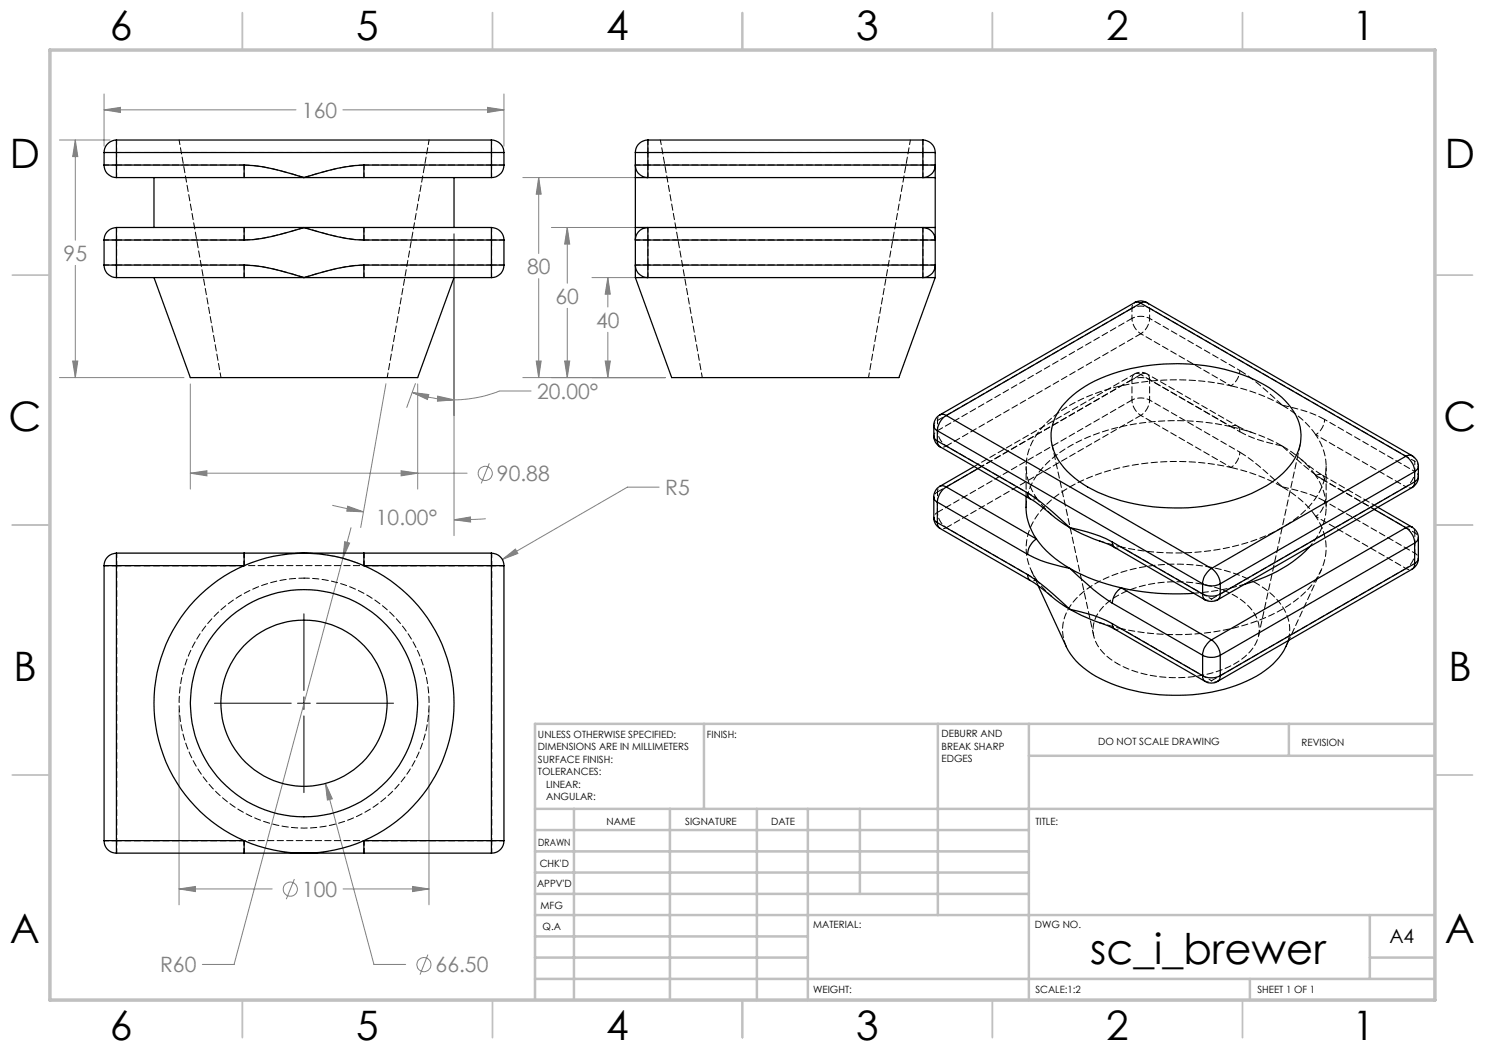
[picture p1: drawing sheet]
<svg xmlns="http://www.w3.org/2000/svg" width="297mm" height="210mm" viewBox="0 0 297 210" stroke-linecap="round" stroke-linejoin="round" font-family="sans-serif">
<g fill="none" stroke="#808080" stroke-width=".2">
<path d="M20.8 18.8v10.4M100.8 18.8v10.4M11.9 28h10.1M15.1 28l.5 3.3h-1.1zM15.1 28v20M20.8 22l3.3-.5v1zM20.8 22h38.4M68.6 22h32.2M97.5 21.5l3.3 .5-3.3 .5zM104.6 35.5h23.7M107.7 35.5l.5 3.3h-1zM107.7 35.5v15.2"/>
<path d="M15.1 53.1v22.4M90.8 46.8v60.3M107.7 55.7v19.8M110.3 45.5h18M113.5 45.5l.4 3.3h-1zM113.5 45.5v11.1M118.4 55.5h9.9M121.6 55.5l.5 3.3h-1.1zM121.6 55.5v5.9M11.9 75.5h24.9M14.5 72.2h1.1l-.5 3.3zM38.1 76.8v21"/>
<path d="M77.2 76.8l-5.1 28.7M82.4 78.5l3.4 .4-.3 1zM82.4 78.5a25.5 25.5 0 0 0 8.4 1.5M83.1 76.7l-1.7 4.8M83.5 76.8v21M87.5 79.2l3.3 .8-3.3 .2zM104.6 75.5h28.5M106.2 78.2h-6.3a24.8 24.8 0 0 1-9.1 1.8M107.2 72.2h1l-.5 3.3zM112.9 72.2h1l-.4 3.3zM113.5 61.7v13.8M121 72.2h1.1l-.5 3.3z"/>
<path d="M121.6 66.5v9M38.1 94.6l3.3-.5v1.1zM38.1 94.6h55.3M80.2 94.1l3.3 .5-3.3 .6zM97.9 92.7l-1.7 4M131.8 97.4h-6.3l-25 14.5M65.5 111a31.2 31.2 0 0 1 6.1 1.7M66.5 101.1l6.2 1.3M68.6 111.6l-21.8 81.3h-6.3M68.9 108.3l1 .3-1.3 3zM69.5 101.2l3.2 1.2-3.3-.2zM70.2 105.5l-1.6 6.1"/>
<path d="M90.8 104l3.3-.6v1zM97.2 103.7l-6.4 .3M100.5 111.9l2.6-2.1 .5 .9zM35.8 141.9v39.1M65.1 156.7l1.4 3.1-1 .2zM65.1 156.7l9.7 36.2h6.3M85.8 141.9v39.1M35.8 177.8l3.3-.5v1zM35.8 177.8h18.6M58.9 175.8l-1.6 4M68.6 177.8h17.2M82.5 177.3l3.3 .5-3.3 .5z"/>
<path d="M85.6 190.9l-1.6 4"/>
<circle cx="97" cy="94.7" r="1.41"/>
<circle cx="58.1" cy="177.8" r="1.41"/>
<circle cx="84.8" cy="192.9" r="1.41"/>
</g>
<path d="M60.8 122.8v15.3M60.8 139.4v2.5M42.9 140.6h15.3M59.5 140.6h2.6M60.8 143.2v15.3M63.3 140.6h15.4" fill="none" stroke="#000" stroke-width=".2"/>
<g fill="none" stroke="#c0c0c0" stroke-width=".35">
<path d="M48.5 2.5v7.5M98.5 2.5v7.5M148.5 2.5v7.5M198.5 2.5v7.5M248.5 2.5v7.5M2.5 55h7.5M287 55h7.5M2.5 105h7.5M287 105h7.5M2.5 155h7.5M287 155h7.5M48.5 200v7.5"/>
<path d="M98.5 200v7.5M148.5 200v7.5M198.5 200v7.5M248.5 200v7.5"/>
</g>
<g fill="none" stroke="#c0c0c0" stroke-width=".5">
<path d="M140.8 144.8v17M187.6 144.8v38.2M205.8 144.8v55.2M205.8 151.2h81.2M257.8 144.8v6.4M287 144.8h-180v55.2M107 161.8h180M107 178.8h98.8M107 174.5h98.8M107 170.3h98.8M107 166h98.8M114.8 161.8v38.2"/>
<path d="M134 161.8v38.2M151.4 161.8v38.2M161.6 161.8v38.2M172 161.8v17M107 195.8h180M107 191.5h54.6M107 187.3h54.6M107 183h180M250 195.8v4.2M274 191.5h13M274 183v12.8"/>
</g>
<path d="M10 10h277v190h-277z" fill="none" stroke="#c0c0c0" stroke-width=".7"/>
<path d="M80.2 94.1l3.3 .5-3.3 .6zM38.1 94.6l3.3-.5v1.1zM82.4 78.5l3.4 .4-.3 1zM87.5 79.2l3.3 .8-3.3 .2zM14.5 72.2h1.1l-.5 3.3zM15.1 28l.5 3.3h-1.1zM20.8 22l3.3-.5v1zM97.5 21.5l3.3 .5-3.3 .5zM69.5 101.2l3.2 1.2-3.3-.2zM90.8 104l3.3-.6v1zM65.1 156.7l.4 3.3 1-.2zM68.9 108.3l-.3 3.3 1.3-3zM100.5 111.9l3.1-1.2-.5-.9zM35.8 177.8l3.3-.5v1zM82.5 177.3l3.3 .5-3.3 .5zM107.2 72.2h1l-.5 3.3zM107.7 35.5l.5 3.3h-1zM112.9 72.2h1l-.4 3.3zM113.5 45.5l.4 3.3h-1zM121 72.2h1.1l-.5 3.3zM121.6 55.5l.5 3.3h-1.1z" fill="#808080"/>
<g fill="none" stroke="#000" stroke-width=".25">
<path d="M20.8 33a2.45 2.45 0 0 0 2.5 2.5M20.8 33h2.5M20.8 30.5h2.5M20.8 30.5v2.5M23.3 33v2.5M23.3 28v2.5M23.3 28a2.51 2.51 0 0 0-2.5 2.5M23.3 30.5h75M23.3 33h25.5M23.3 30.5v2.5M23.3 28h75M23.3 35.5h25.5"/>
<path d="M30.8 35.5v10M48.8 35.5h12M48.8 33a42.4 42.4 0 0 1 12 2.5M48.8 33v2.5M60.8 35.5h12M72.8 33a42.3 42.3 0 0 0-12 2.5M72.8 33v2.5M72.8 33h25.5M72.8 35.5h25.5M90.8 35.5v10M98.3 33v2.5M98.3 33h2.5"/>
<path d="M98.3 30.5h2.5M98.3 28v2.5M98.3 28a2.51 2.51 0 0 1 2.5 2.5M98.3 30.5v2.5M100.8 33a2.45 2.45 0 0 1-2.5 2.5M100.8 30.5v2.5M127.1 33a2.45 2.45 0 0 0 2.5 2.5M127.1 33h2.5M127.1 30.5h2.5M127.1 35.5h2.5M127.1 33v2.5M127.1 30.5v2.5"/>
<path d="M127.1 35.5v10M129.6 28v2.5M129.6 33v2.5M129.6 28a2.51 2.51 0 0 0-2.5 2.5M129.6 30.5h55M129.6 33h55M129.6 28h55M129.6 35.5h55M129.6 30.5v2.5M184.6 30.5h2.4M184.6 33h2.4M184.6 28a2.51 2.51 0 0 1 2.4 2.5"/>
<path d="M184.6 28v2.5M184.6 33v2.5M184.6 35.5h2.4M184.6 30.5v2.5M187 33a2.45 2.45 0 0 1-2.4 2.5M187 33v2.5M187 30.5v2.5M187 35.5v10M20.8 48h2.5M20.8 53h2.5M20.8 53a2.45 2.45 0 0 0 2.5 2.5M20.8 48v5"/>
<path d="M23.3 45.5a2.51 2.51 0 0 0-2.5 2.5M23.3 45.5v2.5M23.3 53v2.5M23.3 48v5M23.3 48h25.5M23.3 53h25.5M23.3 45.5h25.5M23.3 55.5h25.5M30.8 55.5l7.3 20h45.4l7.3-20M48.8 45.5h12M48.8 45.5v2.5M48.8 53v2.5"/>
<path d="M48.8 53a42.4 42.4 0 0 1 12 2.5M48.8 55.5h12M60.8 45.5h12M60.8 45.5l2.5 .7a37.5 37.5 0 0 0 9.5 1.8M60.8 45.5l-2.5 .7a36.6 36.6 0 0 1-9.5 1.8M60.8 55.5h12M72.8 45.5v2.5M72.8 53v2.5M72.8 53a42.3 42.3 0 0 0-12 2.5M72.8 48h25.5M72.8 53h25.5M72.8 45.5h25.5"/>
<path d="M72.8 55.5h25.5M98.3 53h2.5M98.3 48h2.5M98.3 45.5v2.5M98.3 45.5a2.51 2.51 0 0 1 2.5 2.5M98.3 53v2.5M98.3 48v5M100.8 53a2.45 2.45 0 0 1-2.5 2.5M100.8 48v5M127.1 48h2.5M127.1 53h2.5M127.1 53a2.45 2.45 0 0 0 2.5 2.5"/>
<path d="M127.1 45.5h2.5M127.1 55.5h2.5M127.1 55.5l7.2 20h45.5l7.2-20M127.1 53v2.5M127.1 45.5v2.5M127.1 48v5M129.6 45.5v2.5M129.6 53v2.5M129.6 45.5a2.51 2.51 0 0 0-2.5 2.5M129.6 48h55M129.6 53h55M129.6 45.5h55"/>
<path d="M129.6 55.5h55M129.6 48v5M184.6 48h2.4M184.6 45.5v2.5M184.6 45.5a2.51 2.51 0 0 1 2.4 2.5M184.6 53h2.4M184.6 53v2.5M184.6 45.5h2.4M184.6 55.5h2.4M184.6 48v5M187 53a2.45 2.45 0 0 1-2.4 2.5M187 45.5v2.5"/>
<path d="M187 53v2.5M187 48v5M213.7 79.8a27.8 27.8 0 0 1 15-6.6 38.5 38.5 0 0 1 24.2 3.8 13.8 13.8 0 0 1 7.1 8.4 9.8 9.8 0 0 1-3.3 9.2 27.5 27.5 0 0 1-15 6.5 39 39 0 0 1-24.2-3.7 13.9 13.9 0 0 1-7.1-8.4 9.8 9.8 0 0 1 3.3-9.2zM226.9 60.5a2.34 2.34 0 0 1 2.5 0M226.9 60.5l.4-.1 .8 .2M226.9 60.5l-38.9 22.5M228.1 60.6l-38.8 22.5M228.1 60.6l53.1 30.7M229.4 60.5l-.4-.1-.9 .2M229.4 60.5l53 30.6M186.8 87.2a2.44 2.44 0 0 0 1.2 2.2M186.8 85.1l.2 .7 .5 .3"/>
<path d="M186.8 87.2l.2 .6 .5 .4M186.8 99.4l.2 .6 .5 .4M186.8 85.1v2.1M186.8 99.4v4.1M187.5 88.2l.1 .6 .4 .6M187.5 86.1l53 30.7M187.5 88.2l18 10.4M187.5 86.1v2.1M188 83a2.44 2.44 0 0 0-1.2 2.1M188 97.3a2.44 2.44 0 0 0-1.2 2.1M188 83l.1-.1a1.22 1.22 0 0 1 1.2 .2M188 97.3l.1-.1a1.22 1.22 0 0 1 1.2 .2"/>
<path d="M188 89.4l18 10.4M189.3 83.1a3.8 3.8 0 0 0-1.8 3M189.3 97.4a3.8 3.8 0 0 0-1.8 3M189.3 83.1l53 30.6M189.3 97.4l18 10.4M194.8 93.3l-6.8 4M195.6 93.7l-6.3 3.7M205.2 99.3a12.3 12.3 0 0 0 2.1 8.5M205.5 98.6l3.8 2.7 4.7 4.2M205.5 98.6l.1 .6 .4 .6M206 99.8l1.6 1 4.3 3.4 2.1 1.3M281.2 91.3a3.9 3.9 0 0 1 1.7 3"/>
<path d="M281.2 91.3l-38.9 22.4M282.4 91.1a2.34 2.34 0 0 1 1.3 2.2M282.4 91.1l-.4-.1-.8 .3M282.4 97.5l-38.9 22.5M282.9 96.4l-.2 .9-.3 .2M282.9 94.3l-38.8 22.5M282.9 94.3v2.1M282.9 96.4l-38.8 22.4M283.7 95.3a2.44 2.44 0 0 1-1.3 2.2M283.7 93.3l-.3 .6-.5 .4M283.7 95.3l-.3 .6-.5 .5M283.7 93.3v2"/>
<path d="M20.8 113.1h2.5M20.8 113.1v55M23.3 110.6a2.51 2.51 0 0 0-2.5 2.5M23.3 110.6v2.5M23.3 113.1v55M23.3 113.1h25.5M23.3 110.6h25.5M48.8 113.1a30 30 0 0 0-18 27.5 30 30 0 0 0 18 27.5M48.8 110.6v2.5M48.8 110.6h12M60.8 110.6a30 30 0 0 1 12 2.5M60.8 110.6a30 30 0 0 0-12 2.5"/>
<path d="M60.8 110.6h12M72.8 113.1a30 30 0 0 1 18 27.5 30 30 0 0 1-18 27.5M72.8 110.6v2.5M72.8 113.1h25.5M72.8 110.6h25.5M98.3 113.1h2.5M98.3 110.6v2.5M98.3 110.6a2.51 2.51 0 0 1 2.5 2.5M98.3 113.1v55M100.8 113.1v55M186.8 103.5a2.44 2.44 0 0 0 1.2 2.2M186.8 103.5l.2 .6 .5 .4"/>
<path d="M187.5 104.5l.1 .7 .4 .5M187.5 100.4v4.1M187.5 100.4l18 10.5M187.5 104.5l18 10.4M188 105.7l18 10.4M205.5 110.9a28.8 28.8 0 0 0 8.5 2.8M205.5 114.9l3.8 2.8 4.7 4.2M205.5 114.9l.1 .7 .4 .5M206 116.1l1.6 1 4.3 3.5 2.1 1.3M207.3 107.8a20.3 20.3 0 0 0 6.7 5.9M207.3 107.8a3.9 3.9 0 0 0-1.8 3.1M207.6 117.1l5.7 12.2a14.8 14.8 0 0 0 7.8 6.9 36.5 36.5 0 0 0 28.2 0 14.7 14.7 0 0 0 8.4-8.1"/>
<path d="M214 105.5a58.9 58.9 0 0 0 8.4 3.7l.6 .3M214 105.5l3.5 .9a21.9 21.9 0 0 1 5 2M214 113.7a35.3 35.3 0 0 0 10.3 3.9M214 113.7l4.7 4.2 3.8 2.7M222.5 108.4l.1 .6 .4 .5M222.5 108.4l18 10.4M223 109.5l18 10.5M224.3 117.6a49.2 49.2 0 0 0 14.5 1.1M224.3 117.6a3.8 3.8 0 0 0-1.8 3M224.3 117.6l18 10.4M240.5 116.8a3.8 3.8 0 0 0 3.6 0M240.5 118.8a3.8 3.8 0 0 0 3.6 0"/>
<path d="M240.5 118.8l.1 .6 .4 .6M240.5 116.8v2M241 120a2.63 2.63 0 0 0 2.5 0M242.3 113.7a4.1 4.1 0 0 1 1.8 3.1M242.3 113.7a4.1 4.1 0 0 0-1.8 3.1M244.1 118.8l-.2 .6-.4 .6M244.1 116.8v2M261.9 109.3a28.2 28.2 0 0 1-13.1 7.6M274.8 101.9l6.4 3.6M275.6 101.5l6.8 3.9M281.2 105.5a3.9 3.9 0 0 1 1.7 3.1M281.2 105.5l-38.9 22.5"/>
<path d="M282.4 105.4a2.44 2.44 0 0 1 1.3 2.2M282.4 105.4l-.4-.1-.8 .2M282.4 113.8l-38.9 22.5M282.9 112.7l-.2 .9-.3 .2M282.9 108.6v4.1M282.9 108.6l-38.8 22.4M282.9 112.7l-38.8 22.4M283.7 111.7a2.44 2.44 0 0 1-1.3 2.1M283.7 107.6l-.1 .4-.7 .6M283.7 111.7l-.3 .6-.5 .4M283.7 107.6v4.1M214 121.9a58.9 58.9 0 0 0 8.4 3.6l.6 .4"/>
<path d="M214 121.9l1.7 .4a24.6 24.6 0 0 1 6.8 2.4M222.5 124.7l.1 .7 .4 .5M222.5 120.6l18 10.4M222.5 124.7l18 10.4M223 125.9l18 10.4M240.5 131a3.8 3.8 0 0 0 3.6 0M240.5 135.1a3.8 3.8 0 0 0 3.6 0M240.5 135.1l.2 .9 .3 .3M240.5 131v4.1M241 136.3a2.4 2.4 0 0 0 2.5 0M242.3 128a4.1 4.1 0 0 0-1.8 3M242.3 128a4.1 4.1 0 0 1 1.8 3"/>
<path d="M244.1 135.1l-.2 .7-.4 .5M244.1 131v4.1M20.8 168.1a2.45 2.45 0 0 0 2.5 2.5M20.8 168.1h2.5M23.3 168.1v2.5M23.3 168.1h25.5M23.3 170.6h25.5M48.8 168.1a30 30 0 0 0 12 2.5M48.8 168.1v2.5M48.8 170.6h12M60.8 170.6h12M72.8 168.1a30 30 0 0 1-12 2.5"/>
<path d="M72.8 168.1v2.5M72.8 168.1h25.5M72.8 170.6h25.5M98.3 168.1h2.5M98.3 168.1v2.5M100.8 168.1a2.45 2.45 0 0 1-2.5 2.5"/>
<circle cx="60.8" cy="140.7" r="16.6"/>
<circle cx="60.8" cy="140.6" r="22.7"/>
</g>
<g fill="none" stroke="#000" stroke-width=".2" stroke-dasharray="1.3 .6" stroke-dashoffset=".3">
<path d="M20.8 33h2.5M20.8 30.5h2.5M23.3 35.5v-2.5M23.3 33v-2.5M23.3 28v2.5M23.3 30.5h75M35.8 28l8.4 47.5M48.8 35.5v-2.5M48.8 33h-25.5M72.8 35.5v-2.5M98.3 35.5v-2.5M98.3 33h-25.5"/>
<path d="M98.3 28v2.5M98.3 30.5v2.5M100.8 30.5h-2.5M100.8 33h-2.5M127.1 30.5h2.5M127.1 33h2.5M129.6 35.5v-2.5M129.6 30.5v-2.5M129.6 33v-2.5M132.1 28l8.4 47.5M184.6 30.5v2.5M184.6 33h2.5"/>
<path d="M184.6 30.5h2.5M184.6 30.5v-2.5M184.6 35.5v-2.5M23.3 53v2.5M23.3 53h-2.5M23.3 48h-2.5M23.3 45.5v2.5M23.3 48h25.5M48.8 53h-25.5M48.8 53v2.5M48.8 45.5v2.5M72.8 48h25.5"/>
<path d="M72.8 48v-2.5M72.8 55.5v-2.5M98.3 48v-2.5M98.3 48h2.5M98.3 53h2.5M98.3 55.5v-2.5M98.3 53h-25.5M129.6 53v2.5M129.6 48v-2.5M129.6 48h-2.5M129.6 53h-2.5M184.6 45.5v2.5"/>
<path d="M184.6 55.5v-2.5M187.1 48h-2.5M187.1 53h-2.5M77.4 75.5l8.4-47.5M173.7 75.5l8.4-47.5M228.2 74.9a1.08 1.08 0 0 0-1.3-.1 1.08 1.08 0 0 0-.5 1.1M228.2 74.9a1.08 1.08 0 0 1 1.2-.1 1.08 1.08 0 0 1 .5 1.1M229.4 74.8a2.5 2.5 0 0 0-2.5 0M207.3 99.6l1.3 1.6 1.7 1.7M246.2 85.3a1.08 1.08 0 0 1 1.2-.1 1.08 1.08 0 0 1 .6 1.1M264.9 96.1a1.08 1.08 0 0 0-.5-1.1 1.08 1.08 0 0 0-1.2 .1M20.8 113.1h2.5"/>
<path d="M23.3 110.6v2.5M23.3 113.1h25.5M23.3 113.1h-2.5M23.3 113.1v-2.5M23.3 113.1h75M48.8 110.6v2.5M48.8 113.1v-2.5M48.8 113.1h-25.5M72.8 113.1v-2.5M72.8 113.1h25.5M72.8 110.6v2.5M98.3 113.1v-2.5"/>
<path d="M98.3 113.1h-25.5M98.3 110.6v2.5M98.3 113.1h2.5M100.8 113.1h-2.5M210.3 119.2l-1.7-1.6-1.3-1.7M220 108.2l4.3 1.2M238.8 118.6a47.5 47.5 0 0 0 10.1-1.7M224.3 125.7l-4.3-1.2M20.8 168.1h2.5M23.3 168.1h-2.5M23.3 168.1v2.5M23.3 168.1h25.5"/>
<path d="M48.8 168.1v2.5M48.8 168.1h-25.5M72.8 170.6v-2.5M72.8 168.1v2.5M72.8 168.1h25.5M98.3 168.1h2.5M98.3 170.6v-2.5M98.3 168.1h-25.5M98.3 168.1v2.5M98.3 168.1h-75M100.8 168.1h-2.5"/>
</g>
<path d="M23.3 53v-5M98.3 48v5M129.6 53v-5M184.6 48v5M246.2 85.3a47.8 47.8 0 0 0-31.1 3.3 18.7 18.7 0 0 0-9.1 8.9l-.5 1.7-.3 2.2M248 86.3a29.4 29.4 0 0 0 8.4 2.9M264.9 83.9a29.4 29.4 0 0 0-8.5-2.9M264.9 100.2a29.4 29.4 0 0 0-8.5-2.8M213.3 129.3a8.3 8.3 0 0 1 1.9-9.6 24.6 24.6 0 0 1 14.1-6.4 35.1 35.1 0 0 1 22 3.4" fill="none" stroke="#000" stroke-width=".2" stroke-dasharray="1.3 .6"/>
<path d="M60.8 35.5l-2.4-.7a37.5 37.5 0 0 0-9.6-1.8M72.8 33a43.1 43.1 0 0 0-12 2.5M48.8 48a43.1 43.1 0 0 0 12-2.5M60.8 45.5l2.5 .7a37.5 37.5 0 0 0 9.5 1.8M60.8 55.5l-2.4-.7a37.5 37.5 0 0 0-9.6-1.8M72.8 53a43.1 43.1 0 0 0-12 2.5M226.9 74.8l-32 18.5M60.8 115.6a25 25 0 0 1 21.9 37.1 25 25 0 0 1-43.1 1.2 25 25 0 0 1 19.8-38.2l1.4-.1" fill="none" stroke="#000" stroke-width=".2" stroke-dasharray="1.3 .6" stroke-dashoffset=".2"/>
<path d="M129.6 30.5h55M184.6 33h-55M129.6 48h55M184.6 53h-55M23.3 113.1v55M98.3 113.1v55M23.3 168.1v-55M98.3 168.1v-55" fill="none" stroke="#000" stroke-width=".2" stroke-dasharray="1.3 .6" stroke-dashoffset=".8"/>
<path d="M226.4 63.7l-38.9 22.4M187.5 84.1l38.9-22.5M187.5 98.4l38.9-22.5M189.3 89.2l38.9-22.5M210.4 89l8.3 38.1M226.4 80l-38.9 22.5M281.2 97.4l-38.9 22.4M189.3 105.5l38.9-22.4M281.2 113.7l-38.9 22.4M251.7 127.1l8.3-38.1" fill="none" stroke="#000" stroke-width=".2" stroke-dasharray="1.3 .6" stroke-dashoffset=".1"/>
<g fill="none" stroke="#000" stroke-width=".2" stroke-dasharray="1.3 .6" stroke-dashoffset=".7">
<path d="M226.4 61.6a3.9 3.9 0 0 1 3.5 0M226.4 63.7a3.9 3.9 0 0 1 3.5 0M226.4 61.6l.1-.6 .4-.5M228.2 66.7l18 10.5M228.2 66.7a3.9 3.9 0 0 0 1.7-3M228.2 66.7a3.9 3.9 0 0 1-1.8-3M229.4 60.5l.4 .5 .1 .6M229.9 75.9l18.1 10.4M229.9 75.9a3.9 3.9 0 0 0-3.5 0M246.2 77.2a3.9 3.9 0 0 0 1.8-3.1M248 74.1l-18.1-10.4M186.8 85.1l.2-.6 .5-.4"/>
<path d="M186.8 87.2l.2-.7 .5-.4M187.5 84.1l.1-.6 .4-.5M187.5 98.4l.1-.7 .4-.5M187.5 98.4l-.5 .4-.2 .6M189.3 89.2a3.9 3.9 0 0 1-1.8-3.1M189.3 89.2l-.6 .2-.7-.1M207.3 99.6l-18-10.4M207.3 99.6l-.6 .2-.6-.1M228.2 83.1l18 10.4M228.2 83.1a3.9 3.9 0 0 1-1.8-3.1M229.9 80a3.9 3.9 0 0 0-3.5 0M229.9 80a3.9 3.9 0 0 1-1.7 3.1"/>
<path d="M246.2 85.3l-18-10.4M247.4 85.2l-18-10.4M248 90.4a3.9 3.9 0 0 1-1.8 3.1M248 90.4l-18.1-10.4M263.2 86.9l18 10.5M263.2 86.9a3.9 3.9 0 0 0 1.7-3M264.9 96.1l18.1 10.4M281.2 97.4a3.9 3.9 0 0 0 1.8-3.1M282.4 97.5l-.6 .1-.6-.2M282.4 91.1l.5 .5 .1 .7M283 94.3l-18.1-10.4M283.7 93.3l-.2-.6-.5-.4"/>
<path d="M283.7 95.3l-.2-.6-.5-.4M187.5 102.5a3.9 3.9 0 0 0 1.8 3M187.5 102.5l-.5 .4-.2 .6M189.3 105.5l-.6 .3-.7-.1M207.3 115.9l-18-10.4M207.3 115.9l-.6 .3-.6-.1M223 109.5l.7 .1 .6-.2M241 119.9l.7 .1 .6-.2M242.3 119.8l-18-10.4M243.5 119.9l-.6 .1-.6-.2M263.2 103.3l18 10.4M263.2 103.3a3.9 3.9 0 0 0 1.7-3.1"/>
<path d="M281.2 113.7a3.9 3.9 0 0 0 1.8-3.1M281.2 113.7l.6 .2 .6-.1M283 110.6l-18.1-10.4M283 106.5l.5 .5 .2 .6M283 106.5l-.1-.6-.5-.5M283 110.6l.5 .4 .2 .7M223 125.9l.7 .1 .6-.3M241 136.3l.7 .1 .6-.3M242.3 136.1l-18-10.4M243.5 136.3l-.6 .1-.6-.3"/>
</g>
<g fill="none" stroke="#000" stroke-width=".2" stroke-dasharray="1.3 .6" stroke-dashoffset="-.1">
<path d="M228.2 74.9l-32.6 18.8M246.2 93.5a36.9 36.9 0 0 1 10.2 3.9M250.5 86.5l-3.1-1.3M256.4 89.2a36.9 36.9 0 0 0-10.2-3.9M256.4 81a36.9 36.9 0 0 0-10.2-3.8M256.4 97.4a20.2 20.2 0 0 1 6.8 5.9M256.4 81l-4.6-4.2-3.8-2.7M256.4 89.2l4.7 4.2 3.8 2.7M256.4 97.4l-4.6-4.2-3.8-2.8M263.2 95.1a20.2 20.2 0 0 0-6.8-5.9M263.2 86.9a20.2 20.2 0 0 0-6.8-5.9M264.4 95l-1.6-1.1-2.7-2.1"/>
<path d="M206.2 114.1l1.4 3M275.6 101.4l-11.2-6.4"/>
</g>
<path d="M226.4 75.9v4.1M229.9 61.6l53.1 30.7M205.2 93.3v6M229.9 80v-4.1M187.5 102.5v-4.1M251.3 116.7a12.1 12.1 0 0 1 6.6 8.1 7.9 7.9 0 0 1-.7 4.5M262 109.3a11 11 0 0 0 1.2-14.2M274.9 101.9l-11.7-6.8M283 106.5v4.1M257.8 128.1l6.4-14" fill="none" stroke="#000" stroke-width=".2" stroke-dasharray="1.3 .6" stroke-dashoffset=".5"/>
<path d="M246.2 77.2a47.8 47.8 0 0 0-31.1 3.2 18.7 18.7 0 0 0-9.1 8.9 10.6 10.6 0 0 0 1.3 10.3M207.3 115.9a10.8 10.8 0 0 1 .7-13.5 27.9 27.9 0 0 1 14.7-8.5 50.5 50.5 0 0 1 23.5-.4M224.3 109.4a47.8 47.8 0 0 0 31-3.3 18.7 18.7 0 0 0 9.1-8.9 10.6 10.6 0 0 0-1.2-10.3M263.2 103.3a10.8 10.8 0 0 1-.7 13.6 27.9 27.9 0 0 1-14.7 8.4 50.5 50.5 0 0 1-23.5 .4M265.2 101.4v-8.1" fill="none" stroke="#000" stroke-width=".2" stroke-dasharray="1.3 .6" stroke-dashoffset=".4"/>
<path d="M226.4 61.6v2.1M229.9 63.7v-2.1M187.5 86.1v-2M283 92.3v2M223.5 132.7a26 26 0 0 0 23.3 .1 8.9 8.9 0 0 0 5-6.3 7.3 7.3 0 0 0-3.7-6.6 24.6 24.6 0 0 0-17.2-3.2 17.5 17.5 0 0 0-10.8 5.2 6.2 6.2 0 0 0 .7 8.8l1.2 1.1 1.5 .9" fill="none" stroke="#000" stroke-width=".2" stroke-dasharray="1.3 .6" stroke-dashoffset=".6"/>
<text font-size="8.5" x="218" y="192.7">sc_i_brewer</text>
<g font-size="8.1">
<text x="22" y="8">6</text>
<text x="71.2" y="8">5</text>
<text x="121.2" y="8">4</text>
<text x="171.3" y="8">3</text>
<text x="221.3" y="8">2</text>
<text x="270.5" y="8">1</text>
<text x="2" y="33.6">D</text>
<text x="289" y="33.6">D</text>
<text x="1.7" y="86.1">C</text>
<text x="288.7" y="86.1">C</text>
<text x="2.7" y="136.1">B</text>
<text x="289.7" y="136.1">B</text>
<text x="2" y="188.6">A</text>
<text x="289" y="188.6">A</text>
<text x="22" y="208">6</text>
<text x="71.2" y="208">5</text>
<text x="121.2" y="208">4</text>
<text x="171.3" y="208">3</text>
<text x="221.3" y="208">2</text>
<text x="270.5" y="208">1</text>
</g>
<g font-size="4.2" fill="#808080">
<text x="60.4" y="23.6">160</text>
<text x="12.7" y="52.2">95</text>
<text x="105.4" y="54.8">80</text>
<text x="111.1" y="60.7">60</text>
<text x="119.2" y="65.5">40</text>
<text x="107.4" y="79.8">20.00°</text>
<text x="99.4" y="96.2">90.88</text>
<text x="133" y="99">R5</text>
<text x="75.2" y="105.1">10.00°</text>
<text x="60.4" y="179.4">100</text>
<text x="32" y="194.5">R60</text>
<text x="87.1" y="194.5">66.50</text>
</g>
<text font-size="3.9" x="277.9" y="188.5">A4</text>
<g font-size="2">
<text x="107.6" y="147.6">UNLESS OTHERWISE SPECIFIED:</text>
<text x="141.4" y="147.6">FINISH:</text>
<text x="188.3" y="147.5">DEBURR AND</text>
<text x="188.3" y="150">BREAK SHARP</text>
<text x="219.6" y="149">DO NOT SCALE DRAWING</text>
<text x="260.3" y="149.2">REVISION</text>
<text x="107.6" y="150.1">DIMENSIONS ARE IN MILLIMETERS</text>
<text x="107.6" y="152.6">SURFACE FINISH:</text>
<text x="107.6" y="155.1">TOLERANCES:</text>
<text x="188.3" y="152.5">EDGES</text>
<text x="109.2" y="157.6">LINEAR:</text>
<text x="109.2" y="160.1">ANGULAR:</text>
<text x="121.3" y="165">NAME</text>
<text x="137" y="164.9">SIGNATURE</text>
<text x="154.2" y="164.9">DATE</text>
<text x="207.1" y="164.9">TITLE:</text>
<text x="107.6" y="169.1">DRAWN</text>
<text x="107.9" y="173.3">CHK'D</text>
<text x="107.4" y="177.4">APPV'D</text>
<text x="108.1" y="181.8">MFG</text>
<text x="108.5" y="186">Q.A</text>
<text x="162.6" y="185.5">MATERIAL:</text>
<text x="207" y="185.5">DWG NO.</text>
<text x="162.6" y="198.5">WEIGHT:</text>
<text x="207.1" y="198.6">SCALE:1:2</text>
<text x="251.5" y="198.6">SHEET 1 OF 1</text>
</g>
</svg>
